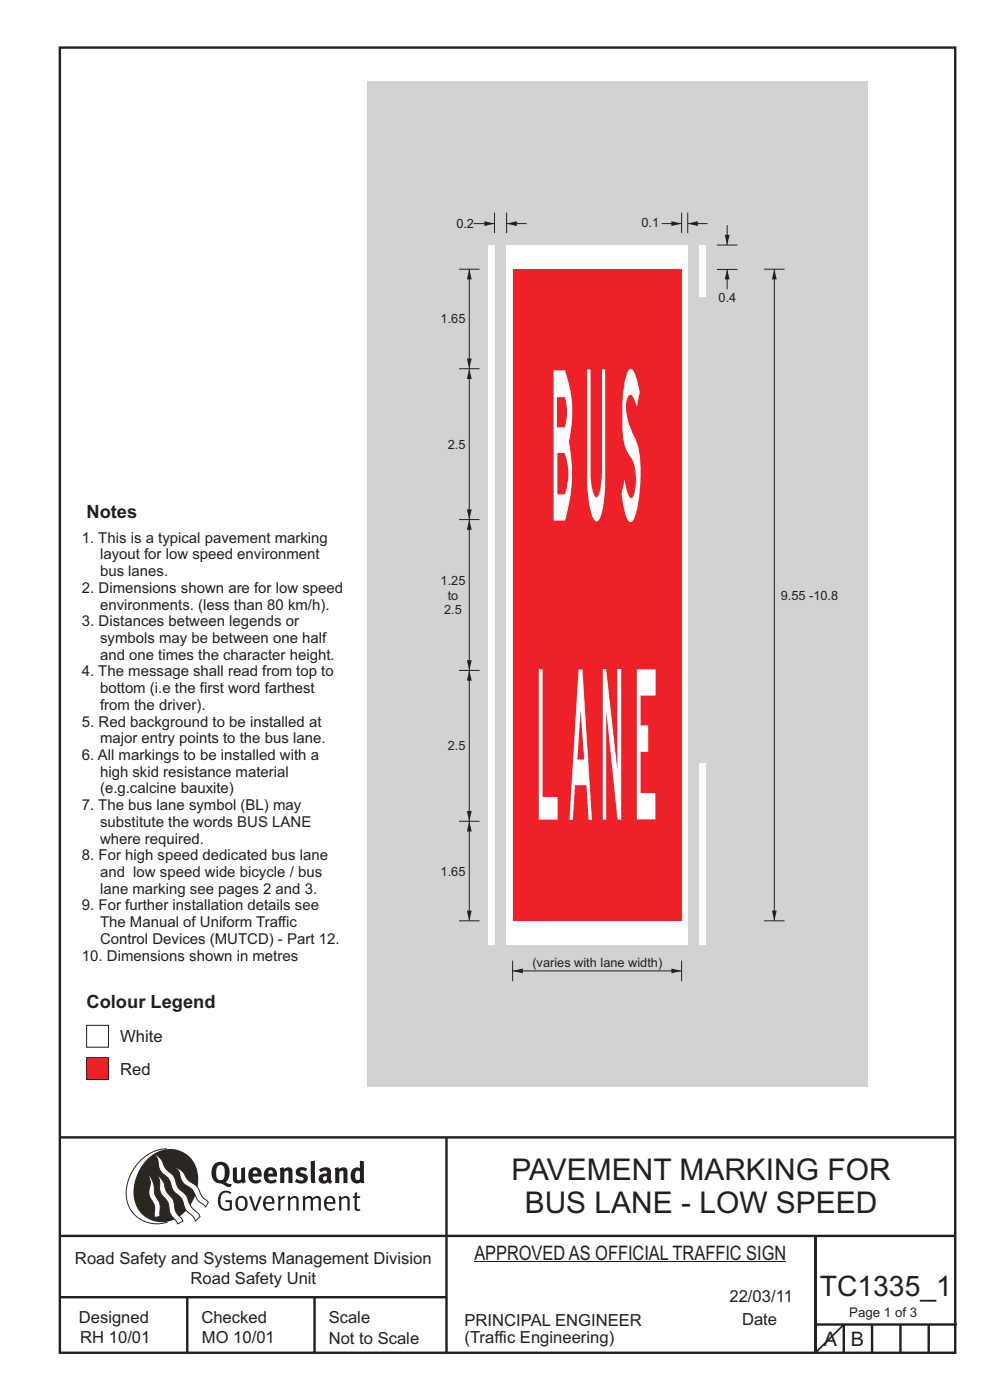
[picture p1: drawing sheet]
<svg xmlns="http://www.w3.org/2000/svg" width="210mm" height="297mm" viewBox="0 0 210 297" stroke-linecap="round" stroke-linejoin="round" font-family="sans-serif">
<path d="M12.7 241.3h190M94.7 241.4v45.8M12.7 275.2h82M12.7 262.2h190.1M39.7 275.2v12M66.7 275.2v12M173 262.1v24.9M173 281h30M179 281v6M185 281v6M191 281v6M197 281v6" fill="none" stroke="#231f20" stroke-width=".51"/>
<path d="M35.4 243.7a9.5 9.5 0 0 0-8.6 10.4 6.5 6.5 0 0 0 8.8 5.1" fill="none" stroke="#2a2723" stroke-width=".21"/>
<path d="M31.3 245.9a6.1 6.1 0 0 1 7.3-1.6 6.1 6.1 0 0 1 3.4 6.6 8.8 8.8 0 0 1-7.2 8.4 6.1 6.1 0 0 1-6.4-7.5 10.5 10.5 0 0 1 2.9-5.9z" fill-rule="evenodd" fill="#2a2723"/>
<g fill="#fff" stroke="#2a2723" stroke-width=".21">
<path d="M31.6 249.3l.3 .3 .6 1.2 .4 2.6 1 2 .1 2.7-1.2 .1-.1-2.4-.9-1.8-.2-.7 .3-2.4z" fill-rule="evenodd"/>
<path d="M37.2 247.7l.5 .1 .9 .6 1.3 1.9 1.9 1.5 1.1 2.1 1.3 1.2-.6 1-1.6-1.5-1.2-2.2-2-1.5-.5-.9-.4-1.5z" fill-rule="evenodd"/>
<path d="M32.8 244.9l.4 .1 .9 .8 1 2.1 1.7 1.5 1 2.5 1.6 1.6 1.2 2.5 1.6 1.6 .2 .5-.9 .9-.5-.9-1.6-1.5-1-2.4-1.7-1.7-.9-2.4-1.8-1.7-.3-.9-.3-1.6z" fill-rule="evenodd"/>
<path d="M33.4 249.4l.5 .3 .7 .9 .7 2.1 1.5 1.9 .5 2.5 1.5 1.8v.1l-1.1 .6-1.6-2.1-.6-2.5-1.4-1.9-.3-1v-1.6z" fill-rule="evenodd"/>
</g>
<g fill="#231f20">
<path d="M46.8 253.1l.5-.4 .7-.1 .6 .1 .5 .3-.2 .3-.9-.3-.8 .2-.3 .7-.1 1.1 .1 .6 .3 .5 .5 .3h.6l.4-.1v-1.3h-.8l-.1-.4h1.4v2l-.7 .2-.8 .1-.6-.3-.5-.4-.3-.8-.1-1 .2-.7z" fill-rule="evenodd"/>
<path d="M50.7 254.3l.7-.2 .5 .5 .1 1.2-.2 .4-.3 .2h-.5l-.4-.3-.2-1.1zM50.4 254l-.5 1.1 .3 1.2 .7 .5 1-.1 .4-.4 .2-.5v-.8l-.2-.7-.3-.4-.5-.2h-.6z" fill-rule="evenodd"/>
<path d="M52.8 253.8l.5-.1 .9 2.6 .8-2.5h.5l-1.1 3h-.5z" fill-rule="evenodd"/>
<path d="M56.6 254.2l.4-.1 .4 .1 .2 .3 .1 .5h-1.4zM56.2 254l-.4 1v.7l.3 .6 .4 .4 .5 .2 1.1-.3 .1-.1-.2-.3-.6 .3-.7-.2-.3-.2-.1-.6v-.1h1.9l-.2-1.2-.8-.5-.5 .1z" fill-rule="evenodd"/>
<path d="M58.9 253.8l.5-.1 .1 .5 .4-.4 .6-.1-.2 .5-.4 .1-.4 .3v2.2h-.5z" fill-rule="evenodd"/>
<path d="M61 253.8l.5-.1a.24 .24 0 0 0 .1 .4 .24 .24 0 0 0 .3-.2l.8-.2 .6 .5v2.6h-.4l-.1-2.3-.1-.3-.3-.1-.8 .5v2.2h-.5z" fill-rule="evenodd"/>
<path d="M64.2 253.8l.4-.1a.23 .23 0 0 0 .2 .4 .23 .23 0 0 0 .3-.2l.5-.2 .6 .2a.23 .23 0 0 0 .2 .2 .23 .23 0 0 0 .2-.1l.8-.3 .6 .4 .1 2.7h-.5v-2.3l-.1-.3-.3-.1-.8 .5v2.2h-.5v-2.3l-.1-.3-.3-.1-.8 .4v2.3h-.4z" fill-rule="evenodd"/>
<path d="M69.5 254.2l.5-.1 .4 .1 .3 .8h-1.4zM69.2 254l-.5 1 .1 .7 .2 .6 .4 .4 .4 .2 1.1-.3 .2-.1-.2-.3-.6 .3-.7-.2-.3-.4v-.5h1.9l-.2-1.2-.4-.3-.5-.2-.5 .1z" fill-rule="evenodd"/>
<path d="M71.8 253.8l.5-.1a.24 .24 0 0 0 .1 .4 .24 .24 0 0 0 .4-.2l.7-.2 .6 .5 .1 2.6h-.5v-2.3l-.1-.3-.3-.1-.9 .5v2.2h-.4z" fill-rule="evenodd"/>
<path d="M75.3 253l.5-.1-.1 .9h.8l-.2 .3h-.6v2.2l.2 .2h.5v.3l-.2 .1-.6-.1-.4-.3v-2.4h-.4v-.3h.4z" fill-rule="evenodd"/>
<path d="M46.2 247.4l.4-.2h.4l.6 .6v1.8l-.2 .5-.3 .2h-.8l-.3-.6-.1-1.5zM45.5 246.9l-.4 .7-.2 .8v1l.3 .9 .7 .6 1 .2 1.6 .7 .4-.1 .3-.5h-.6l-.8-.4 .7-1 .2-1.5a1.91 1.91 0 0 0-1.1-1.7 1.91 1.91 0 0 0-2.1 .3z" fill-rule="evenodd"/>
<path d="M49.4 247.8l.8-.2 .1 2.5 .1 .2 .3 .1 .5-.3v-2.3l.8-.2v2.6l.2 .5-.7 .3a.39 .39 0 0 0-.7 0h-.8l-.5-.4z" fill-rule="evenodd"/>
<path d="M53.8 248.4l.3-.1h.3l.2 .7h-1zM53.1 248l-.3 .5-.1 .8v.7l.4 .6 .5 .4 .6 .1 .7-.1 .6-.4-.4-.5-.4 .3h-.5l-.4-.2-.2-.3v-.3h1.9l-.1-1-.3-.6-1-.4-.5 .1z" fill-rule="evenodd"/>
<path d="M57.1 248.4l.2-.1h.4l.2 .7h-1zM56.4 248l-.3 .6-.2 .8 .2 .7 .3 .5 .5 .4 .6 .1 .6-.1 .6-.4-.3-.5-.6 .3h-.5l-.4-.6v-.2h1.9l-.1-1-.3-.6-.5-.3-.5-.1-.5 .1z" fill-rule="evenodd"/>
<path d="M59.3 247.8l.8-.2 .1 .4 1-.4 .7 .3 .1 .5v2.6h-.8v-2.3l-.3-.3-.6 .3v2.3h-.9z" fill-rule="evenodd"/>
<path d="M63 248l.9-.4 1.3 .3-.3 .6-.9-.2-.3 .2 .1 .3 1 .3 .4 .4v.8l-.4 .6-1.1 .2-1.1-.4 .3-.6 1 .3h.3l.2-.3-.1-.3-1-.3-.4-.3-.2-.6z" fill-rule="evenodd"/>
<path d="M68.6 249.7l.7-.2v.7l-.3 .3-.3-.1-.2-.3zM67.7 248.1l.3 .6 .8-.4 .5 .2a.35 .35 0 0 1 0 .5 .35 .35 0 0 1-.5 0l-1 .4-.2 .9 .2 .4 .3 .3h1.1a.49 .49 0 0 1 .8 .2l.5-.6-.3-.4v-1.7l-.2-.5-.4-.3-.6-.1z" fill-rule="evenodd"/>
<path d="M71 247.8l.8-.2 .1 .4 1-.4 .6 .3 .2 .5v2.6h-.8v-2.3l-.3-.3-.6 .3v2.3h-.9z" fill-rule="evenodd"/>
<path d="M75.6 248.5l.3-.1 .4 .2v1.5l-.3 .2-.4-.1-.2-.3v-.9zM76.3 246.2v1.3a.19 .19 0 0 1 0 .3 .19 .19 0 0 1-.3-.1l-.8 .1-.6 .5-.2 .9 .1 1 .3 .5 .6 .3h.6l.5-.2v.2h.8l-.1-4.6z" fill-rule="evenodd"/>
<path d="M65.9 246.4l.9-.2 .1 4.8h-.8l-.1-.3z" fill-rule="evenodd"/>
</g>
<path d="M100.6 267.7h66.2" fill="none" stroke="#231f20" stroke-width=".21"/>
<path d="M18.4 224.4h4.6v4.6h-4.6z" fill-rule="evenodd" fill="#ee1d23" stroke="#231f20" stroke-width=".21"/>
<path d="M18.4 217.5h4.6v4.7h-4.6z" fill-rule="evenodd" fill="#fff" stroke="#231f20" stroke-width=".21"/>
<path d="M179 281l-6 6" fill="none" stroke="#231f20" stroke-width=".35"/>
<path d="M77.9 17.3h106.3v213.2h-106.3z" fill-rule="evenodd" fill="#d1d2d4"/>
<path d="M12.7 10.1h189.9v276.9h-189.9z" fill="none" stroke="#231f20" stroke-width=".51"/>
<path d="M107.5 52h38.4v148.5h-38.4z" fill-rule="evenodd" fill="#fff"/>
<path d="M108.7 57.1h35.9v138.2h-35.9z" fill-rule="evenodd" fill="#ee2028"/>
<g fill="#fff">
<path d="M148.4 162.1h1.3v38.4h-1.3z" fill-rule="evenodd"/>
<path d="M148.4 52h1.3v10.9h-1.3z" fill-rule="evenodd"/>
</g>
<path d="M107.5 47.4h4.2" fill="none" stroke="#231f20" stroke-width=".21"/>
<path d="M107.5 47.4l2.1-.5v1z" fill="#231f20"/>
<path d="M107.5 45.1v4.3M145.9 47.4h4.2" fill="none" stroke="#231f20" stroke-width=".21"/>
<path d="M145.9 47.4l2.1-.5v1z" fill="#231f20"/>
<path d="M140.3 47.4h4.3M144.6 45.1v4.3M145.9 45.1v4.3" fill="none" stroke="#231f20" stroke-width=".21"/>
<path d="M142.4 46.9l2.2 .5-2.2 .6z" fill="#231f20"/>
<path d="M154.2 47.7v4.3" fill="none" stroke="#231f20" stroke-width=".21"/>
<path d="M153.7 49.8h1.1l-.6 2.2z" fill="#231f20"/>
<path d="M152.1 52h4.3M152.1 57.2h4.3M154.2 57.1v4.2" fill="none" stroke="#231f20" stroke-width=".21"/>
<path d="M154.2 57.1l.6 2.2h-1.1z" fill="#231f20"/>
<path d="M164.3 57.1v138.2" fill="none" stroke="#231f20" stroke-width=".21"/>
<g fill="#231f20">
<path d="M164.3 57.1l.5 2.2h-1.1z"/>
<path d="M163.7 193.2h1.1l-.5 2.1z"/>
</g>
<path d="M162.1 57.1h4.3M162.1 195.3h4.3" fill="none" stroke="#231f20" stroke-width=".21"/>
<path d="M103.6 52h1.3v148.5h-1.3z" fill-rule="evenodd" fill="#fff"/>
<path d="M100.5 47.4h4.4M104.9 45.1v4.3" fill="none" stroke="#231f20" stroke-width=".21"/>
<path d="M102.7 46.9l2.2 .5-2.2 .5z" fill="#231f20"/>
<path d="M99.5 57.1v21.1" fill="none" stroke="#231f20" stroke-width=".21"/>
<g fill="#231f20">
<path d="M99.5 57.1l.6 2.2h-1.1z"/>
<path d="M99 76.1h1.1l-.6 2.1z"/>
</g>
<path d="M97.4 57.1h4.3M97.4 78.2h4.3M99.5 78.2v32" fill="none" stroke="#231f20" stroke-width=".21"/>
<g fill="#231f20">
<path d="M99.5 78.2l.6 2.2h-1.1z"/>
<path d="M99 108.1h1.1l-.6 2.1z"/>
</g>
<path d="M97.4 110.2h4.3M108.7 206h35.9" fill="none" stroke="#231f20" stroke-width=".21"/>
<g fill="#231f20">
<path d="M108.7 206l2.2-.5v1z"/>
<path d="M142.4 205.5l2.2 .5-2.2 .5z"/>
</g>
<path d="M99.5 174.2v21.1M108.7 203.8v4.3M144.6 203.8v4.3" fill="none" stroke="#231f20" stroke-width=".21"/>
<g fill="#231f20">
<path d="M99.5 174.2l.6 2.2h-1.1z"/>
<path d="M99 193.2h1.1l-.6 2.1z"/>
</g>
<path d="M99.5 142.2v32M97.4 174.2h4.3M97.4 195.3h4.3" fill="none" stroke="#231f20" stroke-width=".21"/>
<g fill="#231f20">
<path d="M99.5 142.2l.6 2.2h-1.1z"/>
<path d="M99 172.1h1.1l-.6 2.1z"/>
</g>
<path d="M99.5 110.2v32" fill="none" stroke="#231f20" stroke-width=".21"/>
<g fill="#231f20">
<path d="M99.5 110.2l.6 2.2h-1.1z"/>
<path d="M99 140.1h1.1l-.6 2.1z"/>
</g>
<path d="M97.4 142.2h4.3" fill="none" stroke="#231f20" stroke-width=".21"/>
<g fill="#fff">
<path d="M114.3 142h.8v27.1h3.2v4.8h-4z" fill-rule="evenodd"/>
<path d="M135.1 142h4v5.6h-3.2v6.3h1.6v5.6h-1.6v8.7h3.1v5.6h-3.9z" fill-rule="evenodd"/>
<path d="M123.2 150.7l-.7 10.4h1.4zM122.7 142l-1.9 31.9h.7l.5-7.3h2.4l.5 7.3h.7l-2-31.9z" fill-rule="evenodd"/>
<path d="M127.8 141.9h.8l2.4 21.5v-21.5h.8v32h-.8l-2.4-23.2v23.2h-.7z" fill-rule="evenodd"/>
<path d="M124.6 78.4h.7v22l.1 2.2a4.5 4.5 0 0 0 1.1 2.9l.2-.1a6.1 6.1 0 0 0 .9-3.3l.1-1.7v-22h.7v24.4a23.3 23.3 0 0 1-1.2 7.2l-.3 .4-.3 .2a2.2 2.2 0 0 1-1.3-2l-.4-2.4-.3-3.4z" fill-rule="evenodd"/>
<path d="M133.6 78.3l.3-.1a4.8 4.8 0 0 1 1.4 3.2l.4 1.8-.6 3.2a3.3 3.3 0 0 0-1.3-2.6 1.39 1.39 0 0 0-.9 1.4 15.1 15.1 0 0 0 2.1 8.4 24.7 24.7 0 0 1 .7 10.7l-.6 3.7a5.2 5.2 0 0 1-1.1 2.7l-.3 .1a3.3 3.3 0 0 1-1.3-2.6l-.6-3.4 .7-3.1a7.4 7.4 0 0 0 1.2 3.9l.3 .1a5.9 5.9 0 0 0 .9-4.2 7.9 7.9 0 0 0-1.6-5.3 13.8 13.8 0 0 1-1.3-7.2 31.7 31.7 0 0 1 1-9.9z" fill-rule="evenodd"/>
<path d="M118.2 96.1v8.8h1.7a13.4 13.4 0 0 0-.1-8.8zM118.2 84.2h1.6a11.3 11.3 0 0 1 0 6.5h-1.6zM117.4 78.6h2.5a26.7 26.7 0 0 1 .8 15.1 34.3 34.3 0 0 1-.8 16.7h-2.5z" fill-rule="evenodd"/>
</g>
<g font-size="6.3" fill="#231f20">
<text x="108.5" y="250.3">PAVEMENT MARKING FOR</text>
<text x="111.3" y="257.4">BUS LANE - LOW SPEED</text>
</g>
<text font-size="6" fill="#231f20" x="173.9" y="275">TC1335_1</text>
<g font-size="4.2" fill="#231f20">
<text x="100.6" y="267.2">APPROVED AS OFFICIAL TRAFFIC SIGN</text>
<text x="174.7" y="285.4">A</text>
<text x="180.5" y="285.4">B</text>
</g>
<g font-size="3.9" fill="#231f20">
<text x="18.4" y="109.9">Notes</text>
<text x="18.4" y="213.8">Colour Legend</text>
</g>
<g font-size="3.5" fill="#231f20">
<text x="25.5" y="221.1">White</text>
<text x="25.5" y="228">Red</text>
<text x="15.9" y="268.1">Road Safety and Systems Management Division</text>
<text x="40.4" y="272.5">Road Safety Unit</text>
<text x="16.7" y="280.6">Designed</text>
<text x="42.7" y="280.6">Checked</text>
<text x="69.7" y="280.6">Scale</text>
<text x="98.5" y="281.3">PRINCIPAL ENGINEER</text>
<text x="154.7" y="276.2">22/03/11</text>
<text x="157.4" y="281.2">Date</text>
<text x="17" y="284.8">RH 10/01</text>
<text x="42.8" y="284.8">MO 10/01</text>
<text x="69.7" y="285.2">Not to Scale</text>
<text x="98.5" y="284.8">(Traffic Engineering)</text>
</g>
<g font-size="3.2" fill="#231f20">
<text x="17.4" y="115.1">1. This is a typical pavement marking</text>
<text x="21.2" y="118.7">layout for low speed environment</text>
<text x="17.4" y="125.8">2. Dimensions shown are for low speed</text>
<text x="21.2" y="122.2">bus lanes.</text>
<text x="21.2" y="129.3">environments. (less than 80 km/h).</text>
<text x="17.4" y="132.9">3. Distances between legends or</text>
<text x="21.2" y="136.4">symbols may be between one half</text>
<text x="17.4" y="143.5">4. The message shall read from top to</text>
<text x="21.2" y="139.9">and one times the character height.</text>
<text x="21.2" y="147">bottom (i.e the first word farthest</text>
<text x="17.4" y="154.1">5. Red background to be installed at</text>
<text x="21.2" y="150.6">from the driver).</text>
<text x="17.4" y="161.2">6. All markings to be installed with a</text>
<text x="21.2" y="157.7">major entry points to the bus lane.</text>
<text x="21.2" y="164.8">high skid resistance material</text>
<text x="17.4" y="171.9">7. The bus lane symbol (BL) may</text>
<text x="21.2" y="168.3">(e.g.calcine bauxite)</text>
<text x="21.2" y="175.4">substitute the words BUS LANE</text>
<text x="21.2" y="179">where required.</text>
<text x="17.4" y="182.5">8. For high speed dedicated bus lane</text>
<text x="21.2" y="186.1">and low speed wide bicycle / bus</text>
<text x="21.2" y="189.6">lane marking see pages 2 and 3.</text>
<text x="17.4" y="193.2">9. For further installation details see</text>
<text x="21.2" y="196.7">The Manual of Uniform Traffic</text>
<text x="17.4" y="203.8">10. Dimensions shown in metres</text>
<text x="21.2" y="200.2">Control Devices (MUTCD) - Part 12.</text>
</g>
<text font-size="2.8" fill="#231f20" x="180.1" y="279.5">Page 1 of 3</text>
<g font-size="2.7" fill="#231f20">
<text x="96.8" y="48.4">0.2</text>
<text x="136" y="48.2">0.1</text>
<text x="152.4" y="64.2">0.4</text>
<text x="93.5" y="68.6">1.65</text>
<text x="95" y="95.2">2.5</text>
<text x="93.5" y="124.2">1.25</text>
<text x="94.2" y="130.2">2.5</text>
<text x="95" y="127.2">to</text>
<text x="165.6" y="127.2">9.55 -10.8</text>
<text x="95" y="159.2">2.5</text>
<text x="93.5" y="185.7">1.65</text>
<text x="112.9" y="205.2">(varies with lane width)</text>
</g>
</svg>
